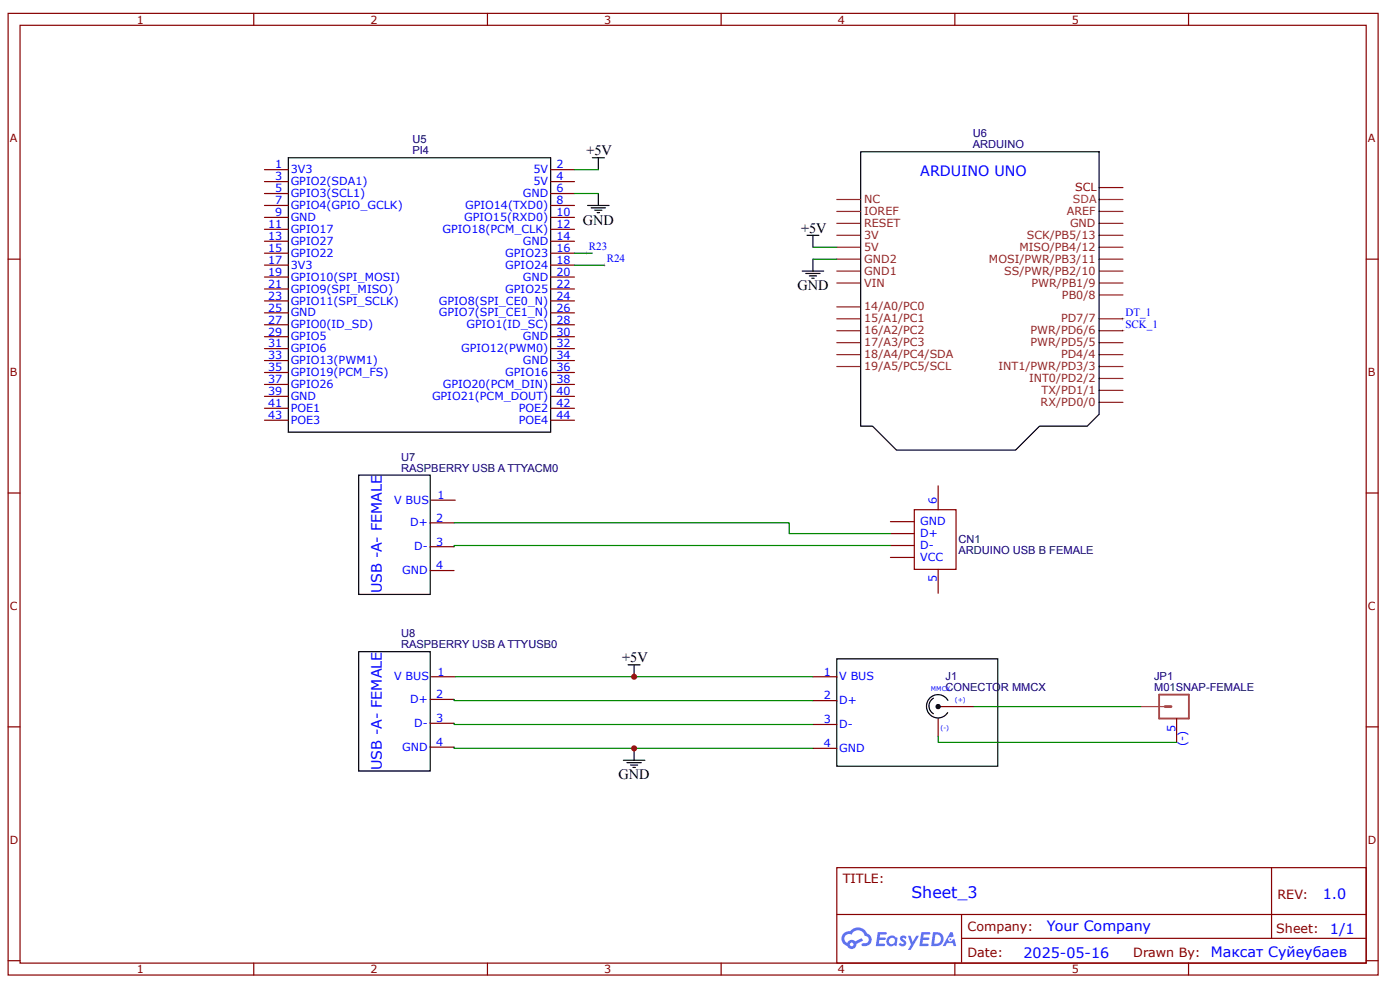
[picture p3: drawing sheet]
<svg xmlns="http://www.w3.org/2000/svg" width="297mm" height="210mm" viewBox="0 0 297 210" stroke-linecap="round" stroke-linejoin="round" font-family="sans-serif">
<g fill="none" stroke="#800" stroke-width=".25">
<path d="M1.7 2.8h290.7v203.9h-290.7zM4.3 5.4h285.5v198.8h-285.5zM53.8 2.8v2.6M103.4 2.8v2.6M153 2.8v2.6M202.6 2.8v2.6M252.1 2.8v2.6M1.7 54.9h2.6M289.8 54.9h2.6M1.7 104.5h2.6M289.8 104.5h2.6M1.7 154.1h2.6"/>
<path d="M289.8 154.1h2.6M177.5 184h112.3v20.2h-112.3zM177.6 193.9h112.1M204 198.9h85.7M204 193.9v10.1M269.8 184v14.9M1.7 203.7h2.6M53.8 204.2v2.5M103.4 204.2v2.5M153 204.2v2.5M202.6 204.2v2.5M252.1 204.2v2.5"/>
<path d="M289.8 203.7h2.6"/>
</g>
<g fill="#58f">
<path d="M191.1 198.5l.5-.2 .4 .1 .3 .3-.2 .4a.33 .33 0 0 0-.3-.3 .33 .33 0 0 0-.3 .1v.1a.85 .85 0 0 1 .7 .7 .85 .85 0 0 1-.3 .8l-.7 .1-.6-.4 .4-.4 .5 .3 .2-.1v-.2a.88 .88 0 0 1-.6-1.3z"/>
<path d="M192.6 198.4h.6l.4 1.3 .8-1.3h.6l-1.8 3h-.6l.7-1.1z"/>
<path d="M186.2 197.6h1.7l.2 .1-.1 .4h-1.3l-.1 .7h1.1l.2 .2-.2 .3h-1.1l-.2 .8h1.3l.1 .2-.1 .2-1.9 .1z"/>
<path d="M195.5 197.6h1.6l.2 .1v.4h-1.3l-.1 .7h1.1l.2 .2-.3 .3h-1.1l-.1 .8h1.2l.1 .2-.1 .2-1.9 .1z"/>
<path d="M201.6 197.6h.5l.2 .9-.4 .2a.49 .49 0 0 0-.7 .2 .49 .49 0 0 0 .3 .7 .49 .49 0 0 0 .6-.4l.4-.2 .4 1.6h-.6l-.2-.7h-1.2l-.3 .7h-.6z"/>
<path d="M197.9 197.6l-.4 3h1a1.51 1.51 0 0 0 1.7-1.5 1.51 1.51 0 0 0-1.8-1.5zM198.4 198.1a1.02 1.02 0 0 1 1.2 1.2 1.02 1.02 0 0 1-1.4 .8z"/>
<path d="M188.5 198.6a1.11 1.11 0 0 0-.3 1.6 1.11 1.11 0 0 0 1.6 .2l.4 .2 .2-1.7-.4-.2a1.01 1.01 0 0 0-1.5-.1zM188.5 199.5a.66 .66 0 0 1 1.3 0 .66 .66 0 0 1-1.3 0z"/>
<path d="M179 197.9a1.58 1.58 0 0 0 .7 2.6 1.01 1.01 0 0 0 1.2 .7 1.01 1.01 0 0 0 .8-1.1l1.4-.7-.3-.5-1.4 .7a1.02 1.02 0 0 0-1.7 .3 .99 .99 0 0 1-.4-1.4 .99 .99 0 0 1 1.4-.3 1.48 1.48 0 0 1 1.5-1 1.48 1.48 0 0 1 1.3 1.2 .82 .82 0 0 1 .8 1.1 .82 .82 0 0 1-1.2 .5l-.3 .1v.3a1.4 1.4 0 0 0 2-.6 1.4 1.4 0 0 0-.9-1.9 2.19 2.19 0 0 0-3.6-.5l-.8 .1zM180.3 200.2a.4 .4 0 0 1 .8 0 .4 .4 0 0 1-.8 0z"/>
<circle cx="201.6" cy="199.1" r=".19"/>
</g>
<g fill="none" stroke="#000" stroke-width=".25">
<path d="M61.2 33.4h55.6v58.2h-55.6zM125.7 33.4h2.5M126.9 33.4v2.6M182.6 32.2h50.6v55.6l-2.6 2.6h-10.1l-5 5h-25.3l-5.1-5h-2.5zM124.7 43.6h4.5M125.4 44.1h3.1M126.2 44.6h1.5M126.7 45.1h.5M126.9 41v2.6M170.2 57.5h4.5M171 58h3M171.2 49.9h2.5"/>
<path d="M171.7 58.5h1.5M172.2 59h.5M172.5 49.9v2.5M172.5 54.9v2.6M76.1 100.7h15.2v25.3h-15.2zM76.1 138.2h15.2v25.3h-15.2zM177.5 139.7h34.2v22.7h-34.2zM133.3 140.9h2.5M134.5 140.9v2.6M134.5 158.7v2.5M198 148a1.93 1.93 0 0 0 0 3.3M201.1 148.5a2.44 2.44 0 0 0-3.6-.6 2.44 2.44 0 0 0-.1 3.7 2.44 2.44 0 0 0 3.7-.5"/>
<path d="M132.2 161.2h4.6M133 161.7h3M133.8 162.2h1.5M134.3 162.7h.5"/>
</g>
<g fill="none" stroke="#800" stroke-width=".25">
<path d="M56.1 36h5.1M56.1 38.5h5.1M116.8 36h5.1M116.8 38.5h5.1M56.1 41h5.1M56.1 43.6h5.1M56.1 46.1h5.1M56.1 48.6h5.1M56.1 51.1h5.1M56.1 53.7h5.1M56.1 56.2h5.1M56.1 58.7h5.1"/>
<path d="M116.8 41h5.1M116.8 43.6h5.1M116.8 46.1h5.1M116.8 48.6h5.1M116.8 51.1h5.1M116.8 53.7h5.1M116.8 56.2h5.1M116.8 58.7h5.1M56.1 61.3h5.1M56.1 63.8h5.1M56.1 66.3h5.1M56.1 68.9h5.1"/>
<path d="M56.1 71.4h5.1M56.1 73.9h5.1M56.1 76.4h5.1M56.1 79h5.1M116.8 61.3h5.1M116.8 63.8h5.1M116.8 66.3h5.1M116.8 68.9h5.1M116.8 71.4h5.1M116.8 73.9h5.1M116.8 76.4h5.1M116.8 79h5.1"/>
<path d="M56.1 81.5h5.1M56.1 84h5.1M56.1 86.6h5.1M56.1 89.1h5.1M116.8 81.5h5.1M116.8 84h5.1M116.8 86.6h5.1M116.8 89.1h5.1M91.3 110.8h5M91.3 115.9h5M91.5 106h5.1M188.9 118.2h5.1"/>
<path d="M188.9 115.7h5.1M188.9 113.1h5.1M188.9 110.6h5.1M194 108.1h8.8v12.6h-8.8zM199 103v5.1M91.3 121h5M199 120.7v5.1M91.3 148.3h5M91.3 153.3h5M91.3 158.4h5M91.5 143.5h5.1M172.5 143.5h5"/>
<path d="M172.5 148.5h5M172.5 153.6h5M172.5 158.7h5M199 152.3v3.8M199 149.8h7.6M249.6 152.3v5.1"/>
</g>
<g fill="none" stroke="#8d2323" stroke-width=".25">
<path d="M177.5 57.5h5.1M177.5 54.9h5.1M177.5 52.4h5.1M177.5 49.9h5.1M177.5 47.4h5.1M177.5 44.8h5.1M177.5 42.3h5.1M233.2 57.5h5M233.2 54.9h5M233.2 52.4h5M233.2 49.9h5M233.2 47.4h5"/>
<path d="M233.2 44.8h5M177.5 77.7h5.1M177.5 75.2h5.1M177.5 72.7h5.1M177.5 70.1h5.1M177.5 67.6h5.1M177.5 60h5.1M177.5 65.1h5.1M233.2 77.7h5M233.2 75.2h5M233.2 72.7h5M233.2 70.1h5"/>
<path d="M233.2 67.6h5M233.2 62.5h5M233.2 60h5M233.2 85.3h5M233.2 82.8h5M233.2 80.2h5"/>
</g>
<path d="M233.2 42.3h5" fill="none" stroke="#933" stroke-width=".25"/>
<path d="M233.2 39.8h5" fill="none" stroke="#900" stroke-width=".25"/>
<g fill="#000">
<path d="M124.4 53.4v.5zM124.2 53.7h.5z"/>
<path d="M128.2 56v.5zM127.9 56.2h.6z"/>
<path d="M238.2 67.3v.5zM238 67.6h.5z"/>
<path d="M238.2 69.9v.5zM238 70.1h.5z"/>
</g>
<g fill="none" stroke="#080" stroke-width=".25">
<path d="M121.9 36h5M121.9 41h5M121.9 53.7h3.8M121.9 56.2h6.3M172.5 52.4h5M172.5 54.9h5M96.3 110.8h71.1v2.3h21.5M188.9 115.7h-92.6v.2M96.3 148.3v.2h76.2M96.3 158.4v.3h76.2M96.3 153.3v.3h76.2M96.6 143.5h75.9"/>
<path d="M199 156.1v1.3h50.6M206.6 149.8h35.4"/>
</g>
<circle cx="199" cy="149.8" r=".3" fill="none" stroke="#000" stroke-width=".51"/>
<path d="M245.9 147.3h6.3v5h-6.3z" fill="none" stroke="#a54b4b" stroke-width=".4"/>
<path d="M247.2 149.8h1.2" fill="none" stroke="#a54b4b" stroke-width=".61"/>
<path d="M242 149.8h5" fill="none" stroke="#a54b4b" stroke-width=".25"/>
<g fill="#c00">
<circle cx="134.5" cy="158.7" r=".63"/>
<circle cx="134.5" cy="143.5" r=".63"/>
</g>
<text font-size="3.4" fill="#00f" x="193.4" y="190.4">Sheet_3</text>
<g font-size="3">
<text x="124.4" y="32.9">+5V</text>
<text x="123.6" y="47.6">GND</text>
<text x="169.9" y="49.4">+5V</text>
<text x="169.2" y="61.5">GND</text>
<text x="132" y="140.4">+5V</text>
<text x="131.2" y="165.2">GND</text>
</g>
<g font-size="3" fill="#00f">
<text x="195.2" y="37.2">ARDUINO UNO</text>
<text x="81" y="125.8" transform="rotate(-90 81 125.8)">USB -A- FEMALE</text>
<text x="81" y="163.2" transform="rotate(-90 81 163.2)">USB -A- FEMALE</text>
<text x="280.6" y="190.6">1.0</text>
<text x="222.1" y="197.5">Your Company</text>
<text x="282.2" y="198">1/1</text>
<text x="217.1" y="203">2025-05-16</text>
<text x="256.9" y="203">Максат Суйеубаев</text>
</g>
<g font-size="2.7" fill="#800">
<text x="178.8" y="187.2">TITLE:</text>
<text x="271" y="190.6">REV:</text>
<text x="205.3" y="197.4">Company:</text>
<text x="270.8" y="197.9">Sheet:</text>
<text x="205.3" y="202.9">Date:</text>
<text x="240.4" y="203">Drawn By:</text>
</g>
<g font-size="2.4" fill="#800">
<text x="29" y="5">1</text>
<text x="78.6" y="5">2</text>
<text x="128.2" y="5">3</text>
<text x="177.8" y="5">4</text>
<text x="227.4" y="5">5</text>
<text x="2.1" y="30.2">A</text>
<text x="290.2" y="30.2">A</text>
<text x="2.1" y="79.7">B</text>
<text x="290.2" y="79.7">B</text>
<text x="2.1" y="129.3">C</text>
<text x="290.2" y="129.3">C</text>
<text x="2.1" y="178.9">D</text>
<text x="290.2" y="178.9">D</text>
<text x="29" y="206.3">1</text>
<text x="78.6" y="206.3">2</text>
<text x="128.2" y="206.3">3</text>
<text x="177.8" y="206.3">4</text>
<text x="227.4" y="206.3">5</text>
</g>
<g font-size="2.4" fill="#000080">
<text x="206.4" y="29.1">U6</text>
<text x="87.5" y="32.6">PI4</text>
<text x="87.5" y="30.3">U5</text>
<text x="206.4" y="31.4">ARDUINO</text>
<text x="85.1" y="100">RASPBERRY USB A TTYACM0</text>
<text x="85.1" y="97.7">U7</text>
<text x="203.3" y="117.5">ARDUINO USB B FEMALE</text>
<text x="203.3" y="115.2">CN1</text>
<text x="85.1" y="137.4">RASPBERRY USB A TTYUSB0</text>
<text x="85.1" y="135.1">U8</text>
<text x="200.6" y="146.5">CONECTO</text>
<text x="200.6" y="144.2">J1</text>
<text x="212.3" y="146.5">R MMCX</text>
<text x="244.8" y="146.5">M01SNAP-FEMALE</text>
<text x="244.8" y="144.2">JP1</text>
</g>
<g font-size="2.4" fill="#00f">
<text x="58.4" y="35.7">1</text>
<text x="118.1" y="35.7">2</text>
<text x="58.4" y="38.3">3</text>
<text x="58.4" y="40.8">5</text>
<text x="61.7" y="36.7">3V3</text>
<text x="61.7" y="39.3">GPIO2(SDA1)</text>
<text x="61.7" y="41.8">GPIO3(SCL1)</text>
<text x="110.9" y="41.8">GND</text>
<text x="113.2" y="36.7">5V</text>
<text x="113.2" y="39.3">5V</text>
<text x="118.1" y="38.3">4</text>
<text x="118.1" y="40.8">6</text>
<text x="58.4" y="43.3">7</text>
<text x="58.4" y="45.8">9</text>
<text x="61.7" y="44.3">GPIO4(GPIO_GCLK)</text>
<text x="61.7" y="46.9">GND</text>
<text x="98.5" y="46.9">GPIO15(RXD0)</text>
<text x="98.7" y="44.3">GPIO14(TXD0)</text>
<text x="118.1" y="43.3">8</text>
<text x="118.1" y="45.8">10</text>
<text x="56.9" y="48.4">11</text>
<text x="56.9" y="50.9">13</text>
<text x="56.9" y="53.4">15</text>
<text x="61.7" y="49.4">GPIO17</text>
<text x="61.7" y="51.9">GPIO27</text>
<text x="93.9" y="49.4">GPIO18(PCM_CLK)</text>
<text x="110.9" y="51.9">GND</text>
<text x="118.1" y="48.4">12</text>
<text x="118.1" y="50.9">14</text>
<text x="118.1" y="53.4">16</text>
<text x="124.9" y="53">R23</text>
<text x="56.9" y="56">17</text>
<text x="56.9" y="58.5">19</text>
<text x="61.7" y="54.4">GPIO22</text>
<text x="61.7" y="57">3V3</text>
<text x="61.7" y="59.5">GPIO10(SPI_MOSI)</text>
<text x="107.2" y="54.4">GPIO23</text>
<text x="107.2" y="57">GPIO24</text>
<text x="110.9" y="59.5">GND</text>
<text x="118.1" y="56">18</text>
<text x="118.1" y="58.5">20</text>
<text x="128.7" y="55.6">R24</text>
<text x="56.9" y="61">21</text>
<text x="56.9" y="63.5">23</text>
<text x="61.7" y="62">GPIO9(SPI_MISO)</text>
<text x="61.7" y="64.6">GPIO11(SPI_SCLK)</text>
<text x="93.1" y="64.6">GPIO8(SPI_CE0_N)</text>
<text x="107.2" y="62">GPIO25</text>
<text x="118.1" y="61">22</text>
<text x="118.1" y="63.5">24</text>
<text x="56.9" y="66.1">25</text>
<text x="56.9" y="68.6">27</text>
<text x="56.9" y="71.1">29</text>
<text x="61.7" y="67.1">GND</text>
<text x="61.7" y="69.6">GPIO0(ID_SD)</text>
<text x="93.1" y="67.1">GPIO7(SPI_CE1_N)</text>
<text x="99" y="69.6">GPIO1(ID_SC)</text>
<text x="118.1" y="66.1">26</text>
<text x="118.1" y="68.6">28</text>
<text x="118.1" y="71.1">30</text>
<text x="238.7" y="67">DT_1</text>
<text x="238.7" y="69.5">SCK_1</text>
<text x="56.9" y="73.7">31</text>
<text x="56.9" y="76.2">33</text>
<text x="61.7" y="72.1">GPIO5</text>
<text x="61.7" y="74.7">GPIO6</text>
<text x="61.7" y="77.2">GPIO13(PWM1)</text>
<text x="97.8" y="74.7">GPIO12(PWM0)</text>
<text x="110.9" y="72.1">GND</text>
<text x="110.9" y="77.2">GND</text>
<text x="118.1" y="73.7">32</text>
<text x="118.1" y="76.2">34</text>
<text x="56.9" y="78.7">35</text>
<text x="56.9" y="81.3">37</text>
<text x="56.9" y="83.8">39</text>
<text x="61.7" y="79.7">GPIO19(PCM_FS)</text>
<text x="61.7" y="82.3">GPIO26</text>
<text x="93.9" y="82.3">GPIO20(PCM_DIN)</text>
<text x="107.2" y="79.7">GPIO16</text>
<text x="118.1" y="78.7">36</text>
<text x="118.1" y="81.3">38</text>
<text x="118.1" y="83.8">40</text>
<text x="56.9" y="86.3">41</text>
<text x="56.9" y="88.8">43</text>
<text x="61.7" y="84.8">GND</text>
<text x="61.7" y="87.3">POE1</text>
<text x="61.7" y="89.9">POE3</text>
<text x="91.6" y="84.8">GPIO21(PCM_DOUT)</text>
<text x="110" y="87.3">POE2</text>
<text x="110" y="89.9">POE4</text>
<text x="118.1" y="86.3">42</text>
<text x="118.1" y="88.8">44</text>
<text x="83.6" y="106.8">V BUS</text>
<text x="92.8" y="105.8">1</text>
<text x="198.8" y="106.8" transform="rotate(-90 198.8 106.8)">6</text>
<text x="87" y="111.6">D+</text>
<text x="92.5" y="110.6">2</text>
<text x="195.2" y="113.9">D+</text>
<text x="195.2" y="111.4">GND</text>
<text x="87.9" y="116.7">D-</text>
<text x="92.5" y="115.7">3</text>
<text x="195.2" y="118.9">VCC</text>
<text x="195.2" y="116.4">D-</text>
<text x="85.3" y="121.7">GND</text>
<text x="92.5" y="120.7">4</text>
<text x="198.8" y="123.5" transform="rotate(-90 198.8 123.5)">5</text>
<text x="92.8" y="143.2">1</text>
<text x="174.8" y="143.2">1</text>
<text x="83.6" y="144.2">V BUS</text>
<text x="87" y="149">D+</text>
<text x="92.5" y="148">2</text>
<text x="174.8" y="148.3">2</text>
<text x="178" y="144.2">V BUS</text>
<text x="178" y="149.3">D+</text>
<text x="87.9" y="154.1">D-</text>
<text x="92.5" y="153.1">3</text>
<text x="174.8" y="153.3">3</text>
<text x="178" y="154.4">D-</text>
<text x="249.4" y="155.1" transform="rotate(-90 249.4 155.1)">5</text>
<text x="85.3" y="159.2">GND</text>
<text x="92.5" y="158.2">4</text>
<text x="174.8" y="158.4">4</text>
<text x="178" y="159.4">GND</text>
<text x="251.6" y="158.2" transform="rotate(-90 251.6 158.2)">(-)</text>
</g>
<text font-size="2.4" fill="#900" x="228.1" y="40.5">SCL</text>
<g font-size="2.4" fill="#8d2323">
<text x="183.3" y="45.6">IOREF</text>
<text x="183.3" y="43.1">NC</text>
<text x="226.3" y="45.6">AREF</text>
<text x="183.3" y="53.2">5V</text>
<text x="183.3" y="50.6">3V</text>
<text x="183.3" y="48.1">RESET</text>
<text x="216.3" y="53.2">MISO/PB4/12</text>
<text x="217.8" y="50.6">SCK/PB5/13</text>
<text x="227" y="48.1">GND</text>
<text x="183.3" y="58.2">GND1</text>
<text x="183.3" y="55.7">GND2</text>
<text x="209.8" y="55.7">MOSI/PWR/PB3/11</text>
<text x="213.1" y="58.2">SS/PWR/PB2/10</text>
<text x="183.3" y="65.8">14/A0/PC0</text>
<text x="183.3" y="60.8">VIN</text>
<text x="218.8" y="60.8">PWR/PB1/9</text>
<text x="225.3" y="63.3">PB0/8</text>
<text x="183.3" y="70.9">16/A2/PC2</text>
<text x="183.3" y="68.4">15/A1/PC1</text>
<text x="218.6" y="70.9">PWR/PD6/6</text>
<text x="225.1" y="68.4">PD7/7</text>
<text x="183.3" y="75.9">18/A4/PC4/SDA</text>
<text x="183.3" y="73.4">17/A3/PC3</text>
<text x="218.6" y="73.4">PWR/PD5/5</text>
<text x="225.1" y="75.9">PD4/4</text>
<text x="183.3" y="78.5">19/A5/PC5/SCL</text>
<text x="211.9" y="78.5">INT1/PWR/PD3/3</text>
<text x="218.3" y="81">INT0/PD2/2</text>
<text x="221" y="83.5">TX/PD1/1</text>
<text x="220.8" y="86.1">RX/PD0/0</text>
</g>
<text font-size="2.4" fill="#933" x="227.6" y="43.1">SDA</text>
<g font-size="1.3" fill="#00f">
<text x="197.5" y="146.5">MMCX</text>
<text x="202.6" y="148.8">(+)</text>
<text x="199.5" y="154.9">(-)</text>
</g>
</svg>
